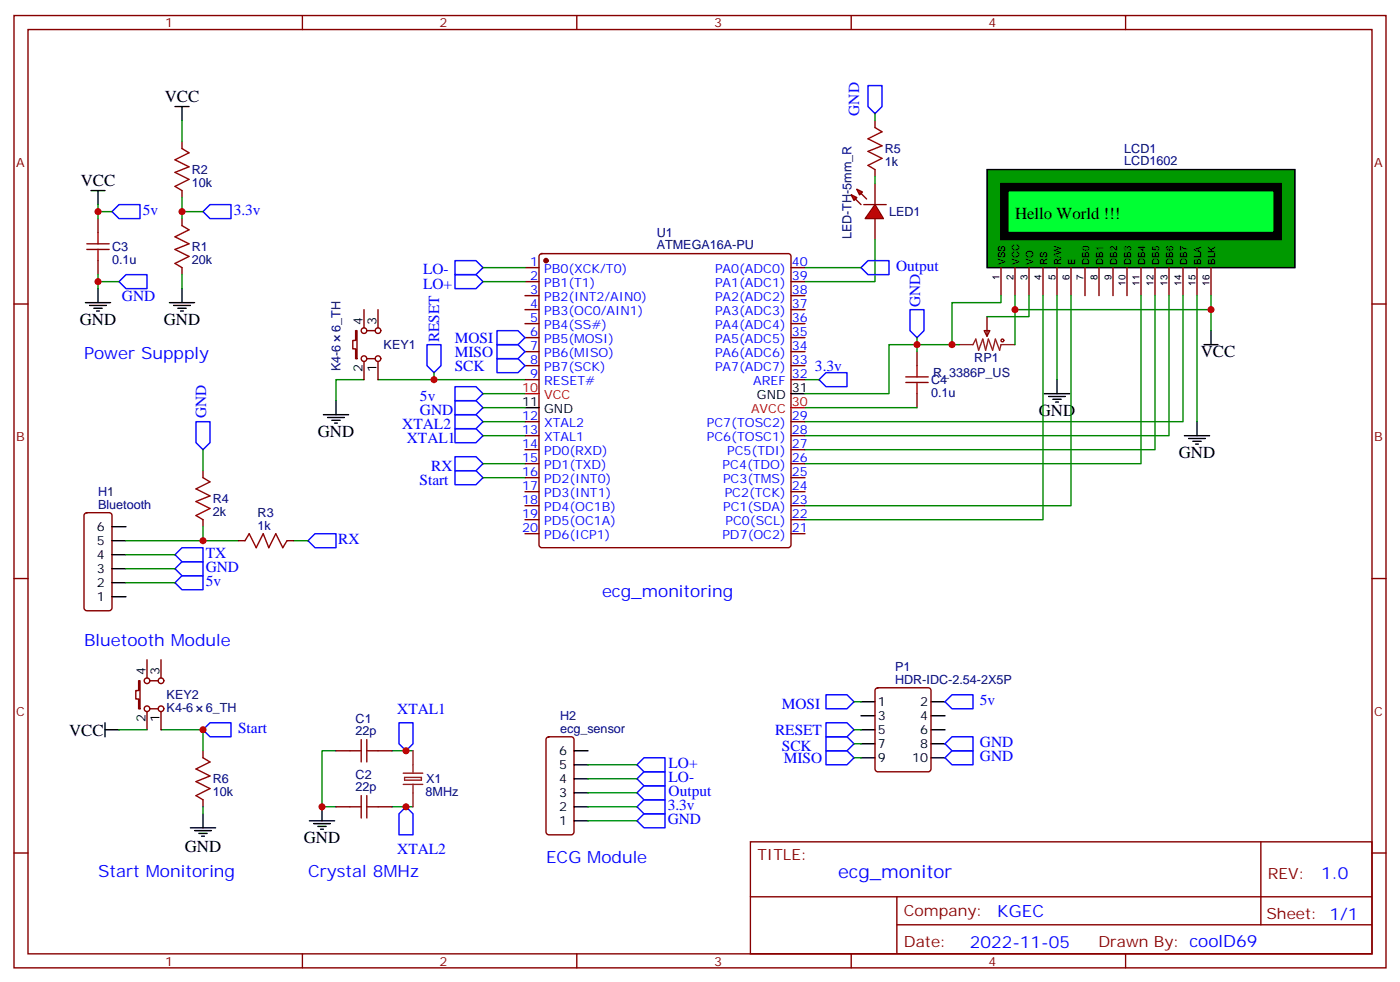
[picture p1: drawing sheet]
<svg xmlns="http://www.w3.org/2000/svg" width="353mm" height="247mm" viewBox="0 0 353 247" stroke-linecap="round" stroke-linejoin="round" font-family="sans-serif">
<g fill="none" stroke="#870000" stroke-width=".35">
<path d="M3.5 3.9h345.7v239.9h-345.7zM7.1 7.4h338.6v232.9h-338.6zM76.2 3.9v3.5M145.3 3.9v3.5M214.5 3.9v3.5M283.6 3.9v3.5M3.5 76.6h3.6M132.3 67.4h3.5M132.3 70.9h3.5M132.3 74.5h3.5M132.3 78h3.5M136.1 64.1l.4-.2h62.1a.71 .71 0 0 1 .7 .7v72.7l-.2 .5-.5 .2h-62.1l-.5-.3-.2-.4v-72.7z"/>
<path d="M199.3 67.4h3.5M199.3 70.9h3.5M199.3 74.5h3.5M199.3 78h3.5M345.7 76.6h3.5M132.3 81.5h3.5M132.3 85.1h3.5M132.3 88.6h3.5M132.3 92.1h3.5M132.3 95.6h3.5M199.3 81.5h3.5M199.3 85.1h3.5"/>
<path d="M199.3 88.6h3.5M199.3 92.1h3.5M199.3 95.6h3.5M132.3 106.2h3.5M132.3 109.7h3.5M132.3 113.3h3.5M132.3 116.8h3.5M199.3 106.2h3.5M199.3 109.7h3.5M199.3 113.3h3.5M199.3 116.8h3.5M132.3 120.3h3.5"/>
<path d="M132.3 123.9h3.5M132.3 127.4h3.5M132.3 130.9h3.5M132.3 134.4h3.5M199.3 120.3h3.5M199.3 123.9h3.5M199.3 127.4h3.5M199.3 130.9h3.5M199.3 134.4h3.5M3.5 145.7h3.6M345.7 145.7h3.5M84.7 189.1h3.5"/>
<path d="M95.2 189.1h3.6M3.5 214.9h3.6M84.7 203.2h3.5M95.2 203.2h3.6M189.1 212.1h156.6v28.2h-156.6zM317.7 212.1v20.9M345.7 214.9h3.5M189.1 225.9h156.5M226 233h119.6M226 225.9v14.1M76.2 240.3v3.5M145.3 240.3v3.5"/>
<path d="M214.5 240.3v3.5M283.6 240.3v3.5"/>
</g>
<circle cx="137.6" cy="65.7" r=".53" fill="#870000" stroke="#870000" stroke-width=".35"/>
<path d="M132.3 99.2h3.5M199.3 102.7h3.5" fill="none" stroke="#f00" stroke-width=".35"/>
<path d="M199.3 99.2h3.5M132.3 102.7h3.5M78 206.8h6.3M79 207.5h4.3M80.1 208.2h2.1M80.8 208.9h.7M81.1 203.2v3.6" fill="none" stroke="#000" stroke-width=".35"/>
<path d="M114.7 104.5h5.2l1.8 1.7-1.8 1.8h-5.2zM114.7 108h5.2l1.8 1.7-1.8 1.8h-5.2zM100.5 182.1h3.6v5.3l-1.8 1.7-1.8-1.7zM102.3 203.2l1.8 1.8v5.3h-3.6v-5.3z" fill="none" stroke="#00f" stroke-width=".35"/>
<path d="M121.7 106.2h10.6M121.7 109.7h10.6M84.7 189.1h-3.6v14.1h3.6M98.8 189.1h5.3M98.8 203.2h5.3" fill="none" stroke="#008700" stroke-width=".35"/>
<path d="M88.2 189.1h2.8M91 186.3v5.6M92.4 186.3v5.6M92.4 189.1h2.8M88.2 203.2h2.8M91 200.4v5.7M92.4 203.2h2.8M92.4 200.4v5.7" fill="none" stroke="#a10000" stroke-width=".35"/>
<path d="M101.6 194.8h4.9M101.6 197.6h4.9M102 195.8h4.2v.7h-4.2zM104.1 189.1v5.7M104.1 197.6v5.6" fill="none" stroke="#8c2424" stroke-width=".35"/>
<path d="M248.7 42.7h77.6v24.7h-77.6z" fill="#090" stroke="#000" stroke-width=".35"/>
<g fill="none" stroke="#870000" stroke-width=".35">
<path d="M252.2 67.4v7.1M255.8 67.4v7.1M259.3 67.4v7.1M262.8 67.4v7.1M266.3 67.4v7.1M269.9 67.4v7.1M273.4 67.4v7.1M276.9 67.4v7.1M280.5 67.4v7.1M284 67.4v7.1M287.5 67.4v7.1M291 67.4v7.1"/>
<path d="M294.6 67.4v7.1M298.1 67.4v7.1M301.6 67.4v7.1M305.2 67.4v7.1"/>
</g>
<path d="M252.2 46.2h70.6v14.2h-70.6z" fill="#000" stroke="#000" stroke-width=".35"/>
<path d="M254 48h67v10.6h-67z" fill="none" stroke="#000" stroke-width=".35"/>
<path d="M254 48h67v10.6h-67z" fill="#0f3" stroke="#000" stroke-width=".35"/>
<g fill="none" stroke="#008700" stroke-width=".35">
<path d="M45.9 30.4v5.3M24.7 51.5v3.6M24.7 53.3h3.5M45.9 49.8v5.3M45.9 53.3h5.3M24.7 69.2v3.5M24.7 70.9h5.3M45.9 69.2v3.5M252.2 74.5v1.7h-12.3v10.6M255.8 74.5v12.3M255.8 78h49.4M259.3 74.5v5.3h-10.6"/>
<path d="M262.8 74.5v56.4h-60M266.3 74.5v21.1M269.9 74.5v52.9h-67.1M287.5 74.5v42.3h-84.7M291 74.5v38.8h-88.2M294.6 74.5v35.2h-91.8M298.1 74.5v31.7h-95.3M301.6 74.5v31.7M305.2 74.5v8.8M121.7 99.2h10.6M202.8 95.6h3.6M231.1 85.1v3.5"/>
<path d="M241.7 86.8h-17.7v12.4h-21.2M51.2 113.3v5.3M121.7 102.7h10.6M121.7 116.8h10.6M202.8 102.7h28.3M31.7 139.7h12.4M31.7 136.2h28.3M51.2 132.7v3.5M74.1 136.2h3.5M31.7 146.8h12.4M31.7 143.3h12.4"/>
</g>
<g fill="none" stroke="#000" stroke-width=".35">
<path d="M44.1 26.8h3.5M45.9 26.8v3.6M22.9 48h3.6M24.7 48v3.5M21.5 76.2h6.4M22.6 76.9h4.2M23.6 77.6h2.2M24.3 78.4h.7M24.7 72.7v3.5M42.7 76.2h6.3M43.7 76.9h4.3M44.8 77.6h2.1"/>
<path d="M45.5 78.4h.7M45.9 72.7v3.5M263.2 99.2h6.3M264.2 99.9h4.3M266.3 95.6v3.6M303.4 86.8h3.5M305.2 83.3v3.5M265.3 100.6h2.1M266 101.3h.7M298.4 109.7h6.4M299.5 110.5h4.2M300.6 111.2h2.1"/>
<path d="M301.3 111.9h.7M301.6 106.2v3.5M28.2 139.7h3.5M28.2 136.2h3.5M28.2 132.7h3.5M28.2 150.3h3.5M28.2 146.8h3.5M28.2 143.3h3.5"/>
</g>
<g fill="none" stroke="#870000" stroke-width=".35">
<path d="M45.9 35.7v1.7M24.7 55.1v3.5M45.9 48v1.8M45.9 55.1v1.7M24.7 65.7v3.5M45.9 67.4v1.8M248.7 79.8v4.9M231.1 88.6v3.5M231.1 99.2v3.5M248 83.3h1.4l-.7 1.4zM51.2 118.6v1.7M21.4 129.4l.5-.2h5.6a.71 .71 0 0 1 .7 .7v23.5l-.7 .4h-5.6l-.5-.2-.2-.5v-23.2z"/>
<path d="M51.2 130.9v1.8M60 136.2h1.7M72.3 136.2h1.8"/>
</g>
<g fill="none" stroke="#a10000" stroke-width=".35">
<path d="M45.9 37.4l1.7 1.1-3.5 1.8 3.5 1.7-3.5 1.4 3.5 1.8-3.5 1.8 1.8 1M24.7 58.6v2.8M45.9 56.8l1.7 1.1-3.5 1.8 3.5 1.7-3.5 1.4 3.5 1.8-3.5 1.8 1.8 1M21.9 62.8h5.6M21.9 61.4h5.6M24.7 62.8v2.9M228.2 96.3h5.7M228.2 94.9h5.7M231.1 92.1v2.8M231.1 96.3v2.9M51.2 120.3l1.7 1.1-3.5 1.8 3.5 1.7-3.5 1.4 3.5 1.8-3.5 1.8 1.8 1M61.7 136.2l1.1-1.8 1.8 3.6 1.7-3.6 1.4 3.6 1.8-3.6 1.8 3.6 1-1.8"/>
<circle cx="252.6" cy="85.8" r=".35"/>
</g>
<path d="M241.7 86.8h3.5l.7-1.4 .7 2.8 1-2.8 .8 2.8 .7-2.8 1 2.8 .7-2.8 1.1 2.8 .3-1.4h3.6" fill="none" stroke="#8c2424" stroke-width=".35"/>
<g fill="none" stroke="#00f" stroke-width=".35">
<path d="M30 51.5h5.3v3.6h-5.3l-1.8-1.8zM52.9 51.5h5.3v3.6h-5.3l-1.7-1.8zM30 70.9l1.7-1.7h5.3v3.5h-5.3zM229.3 78h3.5v5.3l-1.7 1.8-1.8-1.8zM114.7 97.4h5.2l1.8 1.8-1.8 1.7h-5.2zM208.1 93.9h5.3v3.5h-5.3l-1.7-1.8zM49.4 106.2h3.5v5.3l-1.7 1.8-1.8-1.8zM114.7 100.9h5.2l1.8 1.8-1.8 1.8h-5.2zM114.7 115h5.2l1.8 1.8-1.8 1.8h-5.2zM44.1 139.7l1.8-1.7h5.3v3.5h-5.3zM77.6 136.2l1.8-1.8h5.3v3.6h-5.3zM45.9 145h5.3v3.6h-5.3l-1.8-1.8z"/>
<path d="M45.9 141.5h5.3v3.5h-5.3l-1.8-1.7z"/>
</g>
<g fill="#f00" stroke="#870000" stroke-width=".35">
<path d="M220.5 51.5l2.1 3.6h-4.6z"/>
<path d="M217.7 51.5h5.6z"/>
</g>
<g fill="#870000" stroke="#870000" stroke-width=".35">
<path d="M215.5 50.1l1.5 1.4z"/>
<path d="M217 48.7l1.4 1.4z"/>
</g>
<g fill="#f00" stroke="#870000" stroke-width=".35">
<path d="M214.5 49.1l1.4 .7-.7 .7z"/>
<path d="M215.9 47.7l1.4 .7-.7 .7z"/>
</g>
<g fill="none" stroke="#870000" stroke-width=".35">
<path d="M220.5 30.4v1.7M220.5 42.7v1.8M220.5 46.2v5.3M220.5 55.1v5.3M91.7 78v4.6M95.2 78v4.6M89.6 83.3h.4v7h-.4v-2.4h-.7v-2.1h.7zM91.7 91.1v4.5M92.4 83.3h2.1M92.4 90.3h2.1M95.2 91.1v4.5M34.9 171.5h.4v7h-.4v-2.4h-.7v-2.1h.7z"/>
<path d="M37 166.2v4.6M37 179.2v4.6M37.7 171.5h2.2M37.7 178.5h2.2M40.6 166.2v4.6M40.6 179.2v4.6M220.7 173.5l.5-.3h12.7a.71 .71 0 0 1 .7 .8l-.1 20-.6 .4h-12.7l-.5-.2-.2-.5v-19.7zM51.2 189.1v1.8M137.8 185.8l.5-.2h5.6a.71 .71 0 0 1 .7 .7v23.6l-.7 .4h-5.6l-.5-.2-.2-.5v-23.3zM51.2 201.5v1.7"/>
<circle cx="91.7" cy="83.3" r=".71"/>
<circle cx="91.7" cy="90.3" r=".71"/>
<circle cx="95.3" cy="90.3" r=".71"/>
<circle cx="95.3" cy="83.3" r=".71"/>
<circle cx="37" cy="171.5" r=".71"/>
<circle cx="37" cy="178.5" r=".71"/>
<circle cx="40.6" cy="178.5" r=".71"/>
<circle cx="40.6" cy="171.5" r=".71"/>
</g>
<path d="M220.5 32.1l1.7 1.1-3.5 1.8 3.5 1.7-3.5 1.4 3.5 1.8-3.5 1.8 1.8 1M51.2 190.9l1.7 1-3.5 1.8 3.5 1.8-3.5 1.4 3.5 1.7-3.5 1.8 1.8 1.1" fill="none" stroke="#a10000" stroke-width=".35"/>
<g fill="none" stroke="#00f" stroke-width=".35">
<path d="M218.7 21.6h3.5v5.2l-1.7 1.8-1.8-1.8zM114.7 65.7h5.2l1.8 1.7-1.8 1.8h-5.2zM114.7 69.2h5.2l1.8 1.7-1.8 1.8h-5.2zM217 67.4l1.7-1.7h5.3v3.5h-5.3zM107.6 86.8h3.5v5.3l-1.7 1.8-1.8-1.8zM125.2 86.8h5.3l1.8 1.8-1.8 1.7h-5.3zM125.2 83.3h5.3l1.8 1.8-1.8 1.7h-5.3zM125.2 90.3h5.3l1.8 1.8-1.8 1.8h-5.3zM114.7 118.6h5.2l1.8 1.7-1.8 1.8h-5.2zM208.1 175h5.3l1.8 1.8-1.8 1.7h-5.3zM238.1 176.8l1.8-1.8h5.3v3.5h-5.3zM51.2 183.8l1.7-1.7h5.3v3.5h-5.3z"/>
<path d="M160.5 199.7l1.8-1.8h5.3v3.6h-5.3zM160.5 196.2l1.8-1.8h5.3v3.5h-5.3zM160.5 192.7l1.8-1.8h5.3v3.5h-5.3zM208.1 189.1h5.3l1.8 1.8-1.8 1.8h-5.3zM208.1 182.1h5.3l1.8 1.7-1.8 1.8h-5.3zM208.1 185.6h5.3l1.8 1.8-1.8 1.7h-5.3zM238.1 190.9l1.8-1.8h5.3v3.6h-5.3zM238.1 187.4l1.8-1.8h5.3v3.5h-5.3zM160.5 206.8l1.8-1.8h5.3v3.5h-5.3zM162.3 201.5h5.3v3.5h-5.3l-1.8-1.8z"/>
</g>
<g fill="none" stroke="#008700" stroke-width=".35">
<path d="M220.5 28.6v1.8M220.5 44.5v1.7M121.7 67.4h10.6M121.7 70.9h10.6M202.8 67.4h14.2M220.5 60.4v10.5h-17.7M91.7 95.6h-7v5.3M95.2 95.6h37.1M109.4 93.9v1.7M121.7 120.3h10.6M215.2 176.8h1.8M30 183.8h7"/>
<path d="M40.6 183.8h10.6v5.3M148.2 192.7h12.3M148.2 196.2h12.3M148.2 199.7h12.3M215.2 190.9h1.8M215.2 183.8h1.8M215.2 187.4h1.8M51.2 203.2v1.8M148.2 206.8h12.3M148.2 203.2h12.3"/>
</g>
<g fill="none" stroke="#000" stroke-width=".35">
<path d="M81.5 104.5h6.3M82.5 105.2h4.3M83.6 105.9h2.1M84.3 106.6h.7M84.7 100.9v3.6M217 176.8h3.5M234.6 176.8h3.5M26.5 183.8h3.5M26.5 182.1v3.5M144.6 199.7h3.6M144.6 196.2h3.6M144.6 192.7h3.6"/>
<path d="M144.6 189.1h3.6M217 183.8h3.5M217 180.3h3.5M217 187.4h3.5M217 190.9h3.5M234.6 183.8h3.5M234.6 180.3h3.5M234.6 187.4h3.5M234.6 190.9h3.5M48 208.5h6.3M49 209.2h4.3M50.1 209.9h2.1"/>
<path d="M50.8 210.6h.7M51.2 205v3.5M144.6 206.8h3.6M144.6 203.2h3.6"/>
</g>
<g fill="#c00">
<circle cx="102.3" cy="203.2" r=".88"/>
<circle cx="81.1" cy="203.2" r=".88"/>
<circle cx="102.3" cy="189.1" r=".88"/>
<circle cx="305.2" cy="78" r=".88"/>
<circle cx="45.9" cy="53.3" r=".88"/>
<circle cx="24.7" cy="53.3" r=".88"/>
<circle cx="24.7" cy="70.9" r=".88"/>
<circle cx="231.1" cy="86.8" r=".88"/>
<circle cx="255.8" cy="78" r=".88"/>
<circle cx="239.9" cy="86.8" r=".88"/>
<circle cx="51.2" cy="136.2" r=".88"/>
<circle cx="51.2" cy="183.8" r=".88"/>
<circle cx="109.4" cy="95.6" r=".88"/>
</g>
<text font-size="4.6" fill="#00f" x="211.2" y="221.1">ecg_monitor</text>
<g font-size="4.2">
<text x="41.5" y="25.7">VCC</text>
<text x="20.3" y="46.9">VCC</text>
<text x="255.8" y="55.1">Hello World !!!</text>
<text x="20.1" y="81.9">GND</text>
<text x="41.3" y="81.9">GND</text>
<text x="302.6" y="90">VCC</text>
<text x="261.8" y="104.8">GND</text>
<text x="80.1" y="110.1">GND</text>
<text x="297" y="115.4">GND</text>
<text x="17.4" y="185.3">VCC</text>
<text x="46.6" y="214.6">GND</text>
<text x="76.6" y="212.4">GND</text>
</g>
<g font-size="4.2" fill="#00f">
<text x="21.2" y="90.3">Power Suppply</text>
<text x="151.7" y="150.3">ecg_monitoring</text>
<text x="21.2" y="162.7">Bluetooth Module</text>
<text x="24.7" y="220.9">Start Monitoring</text>
<text x="77.6" y="220.9">Crystal 8MHz</text>
<text x="137.6" y="217.3">ECG Module</text>
<text x="332.9" y="221.3">1.0</text>
<text x="251.3" y="230.9">KGEC</text>
<text x="244.3" y="238.7">2022-11-05</text>
</g>
<g font-size="3.9" fill="#00f">
<text x="216.5" y="29.2" transform="rotate(-90 216.5 29.2)">GND</text>
<text x="36" y="54.1">5v</text>
<text x="58.9" y="54.1">3.3v</text>
<text x="106.6" y="69.1">LO-</text>
<text x="225.8" y="68.2">Output</text>
<text x="30.7" y="75.7">GND</text>
<text x="106.6" y="72.7">LO+</text>
<text x="231.9" y="77.3" transform="rotate(-90 231.9 77.3)">GND</text>
<text x="110.6" y="86.2" transform="rotate(-90 110.6 86.2)">RESET</text>
<text x="114.6" y="89.9">MISO</text>
<text x="114.6" y="86.3">MOSI</text>
<text x="114.6" y="93.4">SCK</text>
<text x="205.4" y="93.4">3.3v</text>
<text x="105.8" y="100.9">5v</text>
<text x="51.9" y="105.3" transform="rotate(-90 51.9 105.3)">GND</text>
<text x="101.4" y="108">XTAL2</text>
<text x="105.8" y="104.4">GND</text>
<text x="102.5" y="111.5">XTAL1</text>
<text x="108.6" y="118.6">RX</text>
<text x="105.7" y="122.1">Start</text>
<text x="85.2" y="137">RX</text>
<text x="51.8" y="140.5">TX</text>
<text x="51.8" y="147.6">5v</text>
<text x="51.8" y="144">GND</text>
<text x="100.1" y="179.8">XTAL1</text>
<text x="197" y="178.5">MOSI</text>
<text x="246.9" y="177.5">5v</text>
<text x="60" y="184.6">Start</text>
<text x="195.3" y="185.1">RESET</text>
<text x="197" y="189.1">SCK</text>
<text x="246.9" y="191.6">GND</text>
<text x="246.9" y="188.1">GND</text>
<text x="168.5" y="197">LO-</text>
<text x="168.5" y="193.4">LO+</text>
<text x="197.5" y="192.2">MISO</text>
<text x="168.5" y="200.5">Output</text>
<text x="168.3" y="207.5">GND</text>
<text x="168.3" y="204">3.3v</text>
<text x="100.1" y="215.1">XTAL2</text>
</g>
<g font-size="3.9" fill="#800">
<text x="190.9" y="216.6">TITLE:</text>
<text x="319.5" y="221.3">REV:</text>
<text x="227.8" y="230.8">Company:</text>
<text x="319.1" y="231.5">Sheet: 1/1</text>
<text x="227.8" y="238.5">Date:</text>
<text x="276.8" y="238.6">Drawn By: coolD69</text>
</g>
<g font-size="3.2" fill="#800">
<text x="41.6" y="6.9">1</text>
<text x="110.8" y="6.9">2</text>
<text x="179.9" y="6.9">3</text>
<text x="249.1" y="6.9">4</text>
<text x="4.1" y="42">A</text>
<text x="346.3" y="42">A</text>
<text x="4.1" y="111.2">B</text>
<text x="346.3" y="111.2">B</text>
<text x="4.1" y="180.3">C</text>
<text x="346.3" y="180.3">C</text>
<text x="41.6" y="243.3">1</text>
<text x="110.8" y="243.3">2</text>
<text x="179.9" y="243.3">3</text>
<text x="249.1" y="243.3">4</text>
</g>
<g font-size="3.2" fill="#000080">
<text x="223" y="41.7">1k</text>
<text x="223" y="38.6">R5</text>
<text x="283.3" y="41.7">LCD1602</text>
<text x="283.3" y="38.6">LCD1</text>
<text x="48.3" y="47">10k</text>
<text x="48.3" y="43.9">R2</text>
<text x="165.5" y="59.7">U1</text>
<text x="224" y="54.5">LED1</text>
<text x="28.2" y="63.3">C3</text>
<text x="48.3" y="63.3">R1</text>
<text x="165.5" y="62.8">ATMEGA16A-PU</text>
<text x="214.6" y="60.3" transform="rotate(-90 214.6 60.3)">LED-TH-5mm_R</text>
<text x="28.2" y="66.5">0.1u</text>
<text x="48.3" y="66.4">20k</text>
<text x="85.8" y="83.6" transform="rotate(-90 85.8 83.6)">6_TH</text>
<text x="96.7" y="88">KEY1</text>
<text x="85.8" y="93.5" transform="rotate(-90 85.8 93.5)">K4-6</text>
<text x="235.1" y="95">R_3386P_US</text>
<text x="245.5" y="91.3">RP1</text>
<text x="234.6" y="99.9">0.1u</text>
<text x="234.6" y="96.8">C4</text>
<text x="24.7" y="124.9">H1</text>
<text x="24.7" y="128.1">Bluetooth</text>
<text x="53.6" y="129.9">2k</text>
<text x="53.6" y="126.8">R4</text>
<text x="64.9" y="130.2">R3</text>
<text x="64.9" y="133.4">1k</text>
<text x="225.5" y="172.2">HDR-IDC-2.54-2X5P</text>
<text x="225.5" y="169.1">P1</text>
<text x="42" y="179.3">K4-6</text>
<text x="42" y="176.1">KEY2</text>
<text x="51.9" y="179.3">6_TH</text>
<text x="89.6" y="185.2">22p</text>
<text x="89.6" y="182.2">C1</text>
<text x="141.1" y="184.5">ecg_sensor</text>
<text x="141.1" y="181.4">H2</text>
<text x="53.6" y="197.3">R6</text>
<text x="89.6" y="196.3">C2</text>
<text x="107.4" y="197.3">X1</text>
<text x="53.6" y="200.5">10k</text>
<text x="89.6" y="199.4">22p</text>
<text x="107.2" y="200.5">8MHz</text>
</g>
<g font-size="3.2" fill="#00f">
<text x="133.6" y="67.1">1</text>
<text x="133.6" y="70.6">2</text>
<text x="137.1" y="68.8">PB0(XCK/T0)</text>
<text x="180.2" y="68.8">PA0(ADC0)</text>
<text x="199.5" y="70.6">39</text>
<text x="199.5" y="67.1">40</text>
<text x="133.6" y="74.1">3</text>
<text x="133.6" y="77.6">4</text>
<text x="137.1" y="72.4">PB1(T1)</text>
<text x="137.1" y="75.9">PB2(INT2/AIN0)</text>
<text x="180.2" y="75.9">PA2(ADC2)</text>
<text x="180.2" y="72.4">PA1(ADC1)</text>
<text x="199.5" y="77.6">37</text>
<text x="199.5" y="74.1">38</text>
<text x="133.6" y="81.2">5</text>
<text x="137.1" y="79.4">PB3(OC0/AIN1)</text>
<text x="137.1" y="82.9">PB4(SS#)</text>
<text x="180.2" y="82.9">PA4(ADC4)</text>
<text x="180.2" y="79.4">PA3(ADC3)</text>
<text x="199.5" y="81.2">36</text>
<text x="133.6" y="84.7">6</text>
<text x="133.6" y="88.2">7</text>
<text x="137.1" y="86.5">PB5(MOSI)</text>
<text x="137.1" y="90">PB6(MISO)</text>
<text x="180.2" y="90">PA6(ADC6)</text>
<text x="180.2" y="86.5">PA5(ADC5)</text>
<text x="199.5" y="88.2">34</text>
<text x="199.5" y="84.7">35</text>
<text x="133.6" y="91.8">8</text>
<text x="133.6" y="95.3">9</text>
<text x="137.1" y="93.5">PB7(SCK)</text>
<text x="180.2" y="93.5">PA7(ADC7)</text>
<text x="199.5" y="95.3">32</text>
<text x="199.5" y="91.8">33</text>
<text x="137.1" y="97">RESET#</text>
<text x="189.8" y="97">AREF</text>
<text x="131.6" y="105.9">12</text>
<text x="137.1" y="107.6">XTAL2</text>
<text x="178.1" y="107.6">PC7(TOSC2)</text>
<text x="199.5" y="105.9">29</text>
<text x="131.6" y="109.4">13</text>
<text x="131.6" y="112.9">14</text>
<text x="137.1" y="111.2">XTAL1</text>
<text x="178.1" y="111.2">PC6(TOSC1)</text>
<text x="199.5" y="112.9">27</text>
<text x="199.5" y="109.4">28</text>
<text x="131.6" y="116.5">15</text>
<text x="131.6" y="120">16</text>
<text x="137.1" y="114.7">PD0(RXD)</text>
<text x="137.1" y="118.2">PD1(TXD)</text>
<text x="182.1" y="118.2">PC4(TDO)</text>
<text x="183.3" y="114.7">PC5(TDI)</text>
<text x="199.5" y="120">25</text>
<text x="199.5" y="116.5">26</text>
<text x="131.6" y="123.5">17</text>
<text x="137.1" y="121.7">PD2(INT0)</text>
<text x="137.1" y="125.3">PD3(INT1)</text>
<text x="182.2" y="121.7">PC3(TMS)</text>
<text x="182.6" y="125.3">PC2(TCK)</text>
<text x="199.5" y="123.5">24</text>
<text x="131.6" y="127">18</text>
<text x="131.6" y="130.6">19</text>
<text x="137.1" y="128.8">PD4(OC1B)</text>
<text x="182.2" y="128.8">PC1(SDA)</text>
<text x="199.5" y="130.6">22</text>
<text x="199.5" y="127">23</text>
<text x="131.6" y="134.1">20</text>
<text x="137.1" y="132.3">PD5(OC1A)</text>
<text x="137.1" y="135.9">PD6(ICP1)</text>
<text x="182" y="135.9">PD7(OC2)</text>
<text x="182.8" y="132.3">PC0(SCL)</text>
<text x="199.5" y="134.1">21</text>
</g>
<g font-size="3.2">
<text x="91.4" y="81.9" transform="rotate(-90 91.4 81.9)">4</text>
<text x="94.9" y="81.9" transform="rotate(-90 94.9 81.9)">3</text>
<text x="91.4" y="93.8" transform="rotate(-90 91.4 93.8)">2</text>
<text x="94.9" y="93.8" transform="rotate(-90 94.9 93.8)">1</text>
<text x="190.7" y="100.6">GND</text>
<text x="199.5" y="98.8">31</text>
<text x="131.6" y="102.3">11</text>
<text x="137.1" y="104.1">GND</text>
<text x="24.4" y="137.3">5</text>
<text x="24.4" y="133.7">6</text>
<text x="24.4" y="140.8">4</text>
<text x="24.4" y="147.8">2</text>
<text x="24.4" y="144.3">3</text>
<text x="24.4" y="151.4">1</text>
<text x="36.7" y="170.1" transform="rotate(-90 36.7 170.1)">4</text>
<text x="40.2" y="170.1" transform="rotate(-90 40.2 170.1)">3</text>
<text x="221.2" y="177.8">1</text>
<text x="231.9" y="177.8">2</text>
<text x="36.7" y="182" transform="rotate(-90 36.7 182)">2</text>
<text x="40.2" y="182" transform="rotate(-90 40.2 182)">1</text>
<text x="221.2" y="181.4">3</text>
<text x="221.2" y="184.9">5</text>
<text x="231.9" y="181.4">4</text>
<text x="231.9" y="184.9">6</text>
<text x="140.9" y="190.2">6</text>
<text x="221.2" y="188.4">7</text>
<text x="221.2" y="191.9">9</text>
<text x="229.9" y="191.9">10</text>
<text x="231.9" y="188.4">8</text>
<text x="140.9" y="197.2">4</text>
<text x="140.9" y="193.7">5</text>
<text x="140.9" y="200.8">3</text>
<text x="140.9" y="207.8">1</text>
<text x="140.9" y="204.3">2</text>
</g>
<g font-size="3.2" fill="#f00">
<text x="131.6" y="98.8">10</text>
<text x="137.1" y="100.6">VCC</text>
<text x="189.2" y="104.1">AVCC</text>
<text x="199.5" y="102.3">30</text>
</g>
<g font-size="2.5">
<text x="251.9" y="70.6" transform="rotate(-90 251.9 70.6)">1</text>
<text x="253.3" y="66.7" transform="rotate(-90 253.3 66.7)">VSS</text>
<text x="255.4" y="70.6" transform="rotate(-90 255.4 70.6)">2</text>
<text x="256.8" y="66.7" transform="rotate(-90 256.8 66.7)">VCC</text>
<text x="258.9" y="70.6" transform="rotate(-90 258.9 70.6)">3</text>
<text x="260.3" y="66.7" transform="rotate(-90 260.3 66.7)">VO</text>
<text x="262.5" y="70.6" transform="rotate(-90 262.5 70.6)">4</text>
<text x="263.9" y="66.7" transform="rotate(-90 263.9 66.7)">RS</text>
<text x="266" y="70.6" transform="rotate(-90 266 70.6)">5</text>
<text x="267.4" y="66.7" transform="rotate(-90 267.4 66.7)">R/W</text>
<text x="269.5" y="70.6" transform="rotate(-90 269.5 70.6)">6</text>
<text x="270.9" y="66.7" transform="rotate(-90 270.9 66.7)">E</text>
<text x="273" y="70.6" transform="rotate(-90 273 70.6)">7</text>
<text x="274.5" y="66.7" transform="rotate(-90 274.5 66.7)">DB0</text>
<text x="276.6" y="70.6" transform="rotate(-90 276.6 70.6)">8</text>
<text x="278" y="66.7" transform="rotate(-90 278 66.7)">DB1</text>
<text x="280.1" y="70.6" transform="rotate(-90 280.1 70.6)">9</text>
<text x="281.5" y="66.7" transform="rotate(-90 281.5 66.7)">DB2</text>
<text x="283.6" y="71.9" transform="rotate(-90 283.6 71.9)">10</text>
<text x="285" y="66.7" transform="rotate(-90 285 66.7)">DB3</text>
<text x="287.2" y="71.9" transform="rotate(-90 287.2 71.9)">11</text>
<text x="288.6" y="66.7" transform="rotate(-90 288.6 66.7)">DB4</text>
<text x="290.7" y="71.9" transform="rotate(-90 290.7 71.9)">12</text>
<text x="292.1" y="66.7" transform="rotate(-90 292.1 66.7)">DB5</text>
<text x="294.2" y="71.9" transform="rotate(-90 294.2 71.9)">13</text>
<text x="295.6" y="66.7" transform="rotate(-90 295.6 66.7)">DB6</text>
<text x="297.7" y="71.9" transform="rotate(-90 297.7 71.9)">14</text>
<text x="299.2" y="66.7" transform="rotate(-90 299.2 66.7)">DB7</text>
<text x="301.3" y="71.9" transform="rotate(-90 301.3 71.9)">15</text>
<text x="302.7" y="66.7" transform="rotate(-90 302.7 66.7)">BLA</text>
<text x="304.8" y="71.9" transform="rotate(-90 304.8 71.9)">16</text>
<text x="306.2" y="66.7" transform="rotate(-90 306.2 66.7)">BLK</text>
</g>
</svg>
